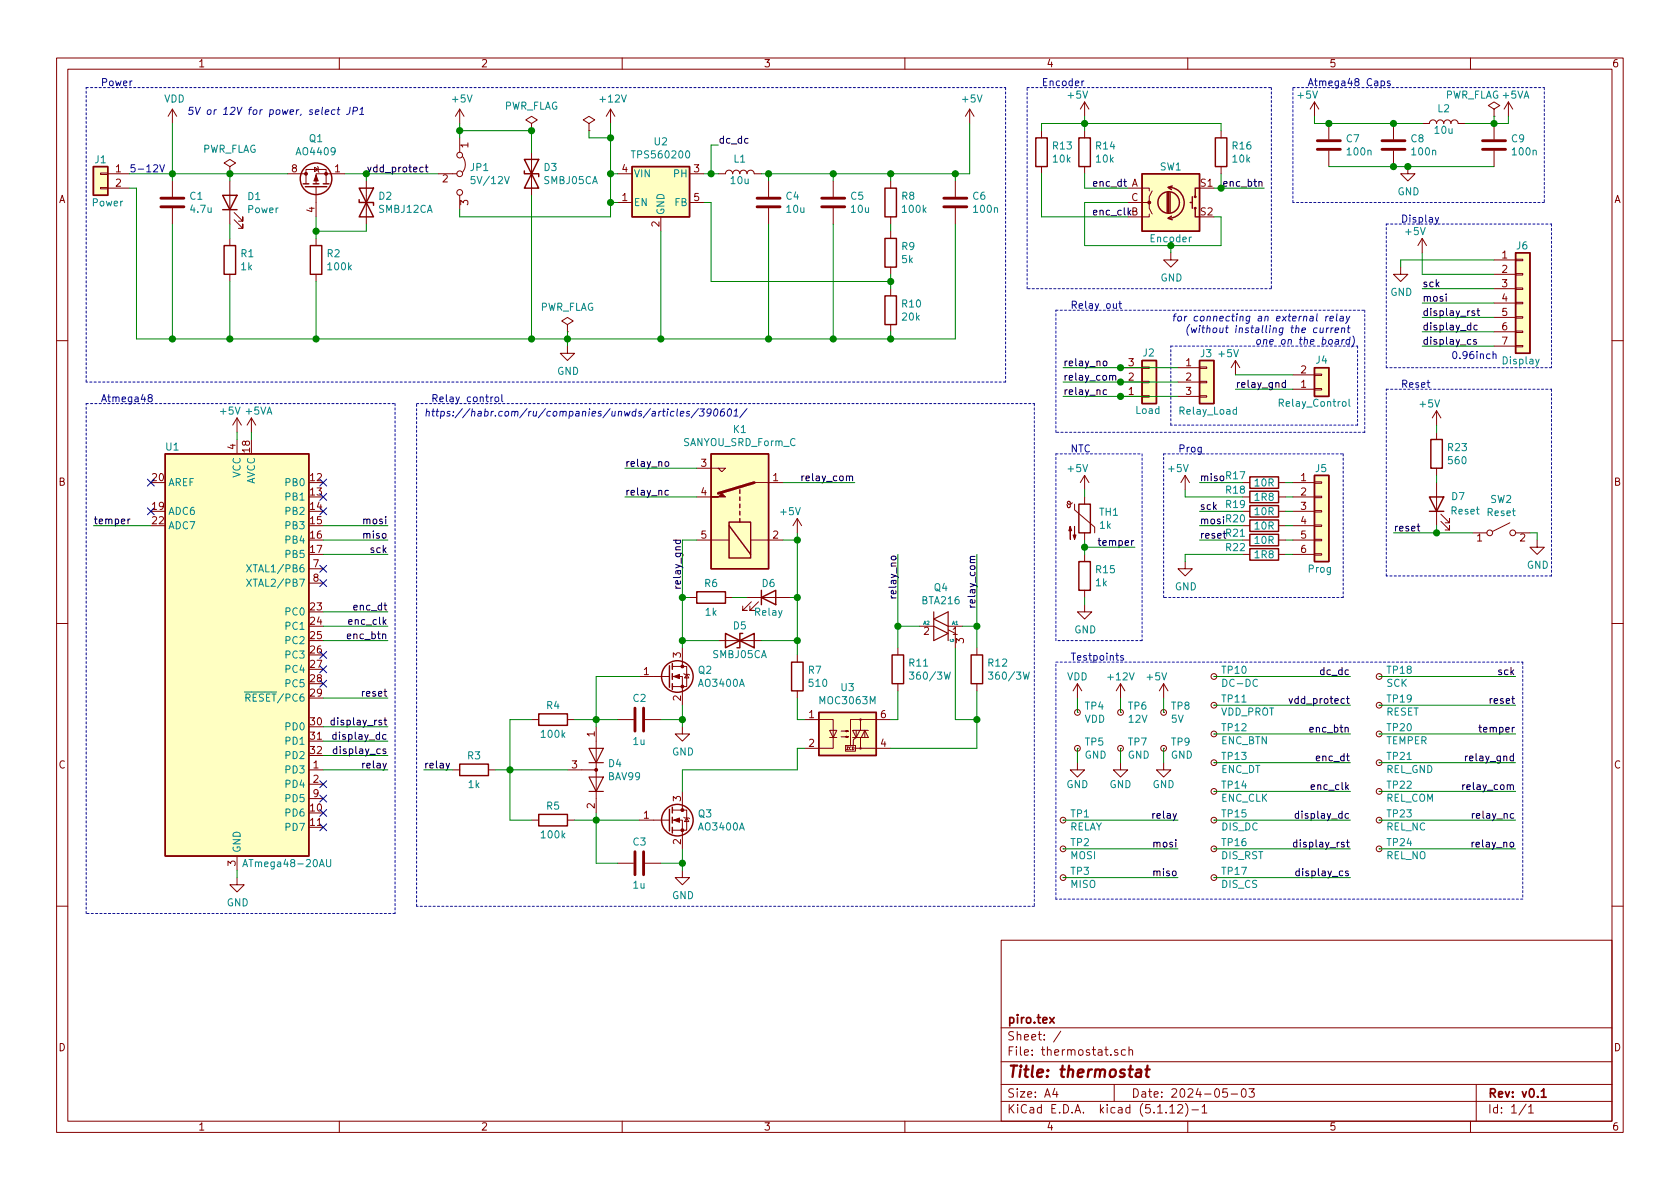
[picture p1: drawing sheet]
<svg xmlns="http://www.w3.org/2000/svg" width="297mm" height="210mm" viewBox="0 0 297 210" stroke-linecap="round" stroke-linejoin="round" font-family="sans-serif">
<g fill="none" stroke="#840000" stroke-width=".18">
<path d="M10 10.3h277v189.9h-277zM12 12.2h273v186.1h-273zM30.5 19.3l-.8 1.3M30.5 19.3v2.5M30.5 19.3l.7 1.3M60 10.3v1.9M81.3 19.3v2.5M81.3 19.3l-.8 1.3M81.3 19.3l.7 1.3M107.9 19.3l-.7 1.3M107.9 19.3v2.5M107.9 19.3l.8 1.3"/>
<path d="M110 10.3v1.9M160 10.3v1.9M171.4 19.3l-.7 1.3M171.4 19.3v2.5M171.4 19.3l.8 1.3M191.8 18v2.6M191.8 18l-.8 1.3M191.8 18l.7 1.3M210 10.3v1.9M232.4 18l-.8 1.3M232.4 18v2.6M232.4 18l.8 1.3"/>
<path d="M260 10.3v1.9M264.2 19.3l1-.6-1-.7-1.1 .7 1.1 .6v1.3M266.7 18l-.8 1.3M266.7 18v2.6M266.7 18l.8 1.3M17.8 33.1h1.2v.3h-1.2zM17.8 30.6h1.2v.3h-1.2zM19 33.3h3.9M19 30.7h3.9M30.5 32v2.8M30.5 36.8v2.8M40.6 29.5l1.1-.7-1.1-.6-1 .6 1 .7v1.2"/>
<path d="M40.6 30.7h.1M40.6 32v7.6M41.4 38.9l1.5 1.5v-.8v.8h-.7M41.4 37.6l1.5 1.5v-.8v.8h-.7M50.8 30.7h3.3M54.1 32.5v-2.5h3.6v2.5M55.6 29.6l.7 .4-.7 .3zM55.9 33v5.3M56.1 29.5l.2 .1v.7l.1 .2M61 30.7h-5.1v1.8M64.8 32v7.6M77.5 30.7h3.3"/>
<path d="M81.3 24.4v2.5M81.3 34.5v2.6M81.8 27.7a2.26 2.26 0 0 1 0 2.8M94 21.8l1-.6-1-.6-1 .6 1 .6v1.3M94 23.1h.1M94 26.9v7.6M104.1 21.8l1.1-.6-1.1-.6-1 .6 1 .6v1.3M104.1 23.1h.1M109.2 35.8h2.6M109.2 30.7h2.6M116.8 38.3v2.6M121.9 35.8h2.6"/>
<path d="M121.9 30.7h2.6M127 30.7h1.3a.63 .63 0 0 1 .6-.6 .63 .63 0 0 1 .6 .6 .63 .63 0 0 1 .7-.6 .63 .63 0 0 1 .6 .6 .63 .63 0 0 1 .6-.6 .63 .63 0 0 1 .7 .6 .63 .63 0 0 1 .6-.6 .63 .63 0 0 1 .6 .6h1.3M135.9 32v2.8M135.9 36.8v2.8M147.3 32v2.8M147.3 36.8v2.8M157.5 32v1.3M157.5 38.3v1.3M168.9 32v2.8M168.9 36.8v2.8M184.1 23.1v1.3M184.1 29.5v1.2"/>
<path d="M191.8 23.1v1.3M191.8 29.5v1.2M199.4 33.3h3.8v.5M199.4 35.8h3.8v1l.5 1M203.2 37.8v.5h-3.8M203.7 33.8l-.5 1v1h-.5M215.9 23.1v1.3M215.9 29.5v1.2M234.9 21.8v2.8M234.9 26.7v2.8M246.4 21.8v2.8M246.4 26.7v2.8"/>
<path d="M248.9 29.5v1.2h1.3l-1.3 1.3-1.3-1.3h1.3M251.5 21.8h1.2a.63 .63 0 0 1 .7-.6 .63 .63 0 0 1 .6 .6 .63 .63 0 0 1 .6-.6 .63 .63 0 0 1 .7 .6 .63 .63 0 0 1 .6-.6 .63 .63 0 0 1 .6 .6 .63 .63 0 0 1 .7-.6 .63 .63 0 0 1 .6 .6h1.3M264.2 20.6h.1M264.2 21.8v2.8M264.2 26.7v2.8M40.6 42.2v1.2M40.6 48.5v1.3M55.9 42.2v1.2M55.9 48.5v1.3M100.3 57.4l1-.6-1-.7-1 .7 1 .6v1.3M100.3 58.7h.1M157.5 40.9v1.3"/>
<path d="M157.5 47.2v1.3M157.5 51v1.3M157.5 57.4v1.3M207 44.7v1.3h1.3l-1.3 1.2-1.3-1.2h1.3M247.6 47.2v1.3h1.3l-1.3 1.3-1.2-1.3h1.2M251.5 42.2l-.8 1.2M251.5 42.2v2.5M251.5 42.2l.7 1.2M264.2 46h3.8M264.2 48.5h3.8M264.2 51h3.8M264.2 53.6h3.8"/>
<path d="M264.2 56.1h3.8M264.2 58.7h3.8M268 58.5h1.2v.3h-1.2zM268 56h1.2v.3h-1.2zM268 50.9h1.2v.3h-1.2zM268 48.4h1.2v.2h-1.2zM268 45.8h1.2v.3h-1.2zM268 53.5h1.2v.2h-1.2zM10 60.2h2M41.9 73.9v2.5M41.9 77.7v2.6M41.9 73.9l-.8 1.3"/>
<path d="M41.9 73.9l.8 1.3M44.4 73.9l-.7 1.3M44.4 73.9v2.5M44.4 73.9l.8 1.3M100.3 61.2v1.3h1.3l-1.3 1.2-1.2-1.2h1.2M198.1 70.1h3.8M198.1 67.6h3.8M198.1 65h3.8M201.9 64.9h1.3v.2h-1.3zM201.9 70h1.3v.2h-1.3zM201.9 67.4h1.3v.3h-1.3zM208.3 70.1h3.8"/>
<path d="M208.3 67.6h3.8M208.3 65h3.8M212.1 70h1.3v.2h-1.3zM212.1 64.9h1.3v.2h-1.3zM212.1 67.4h1.3v.3h-1.3zM218.4 63.7l-.7 1.3M218.4 63.7v2.6M218.4 63.7l.8 1.3M228.6 68.8h3.8M228.6 66.3h3.8M232.4 66.2h1.3v.2h-1.3zM232.4 68.7h1.3v.3h-1.3z"/>
<path d="M254 72.6l-.8 1.3M254 72.6v2.6M254 76.4v1.3M254 72.6l.8 1.3M264.2 61.2h3.8M268 61.1h1.2v.2h-1.2zM285 60.2h2M123.2 82.8h5.1l-.7 .6-.6-.6M123.2 95.5h5.7M123.2 87.9h2.5M132.7 95.5h5.7M133.3 85.3h5.1"/>
<path d="M141 91.7l-.8 1.3M141 91.7v2.5M141 91.7l.7 1.3M189.6 88.9l-.2 .2-.4 .1-.3-.2v-.2l.4-.2 .1 .2v.8l-.1 .2-.4-.1v-.3l-.1-.1M190 89.1v1.1l3.5 3v1M191.8 84.1v2.5M191.8 87.9v1.2M191.8 94.2v1.3M191.8 98v1.3M191.8 84.1l-.8 1.2M191.8 84.1l.7 1.2M209.5 99.3v1.3h1.3l-1.3 1.2-1.2-1.2h1.2"/>
<path d="M209.5 84.1l-.7 1.2M209.5 84.1v2.5M209.5 84.1l.8 1.2M219.7 95.5h1.3M219.7 85.3h1.3M219.7 87.9h1.3M219.7 90.4h1.3M219.7 93h1.3M219.7 98h1.3M226.1 95.5h1.2M226.1 85.3h1.2M226.1 87.9h1.2"/>
<path d="M226.1 90.4h1.2M226.1 93h1.2M226.1 98h1.2M228.6 95.5h3.8M228.6 85.3h3.8M228.6 87.9h3.8M228.6 90.4h3.8M228.6 93h3.8M228.6 98h3.8M232.4 95.4h1.3v.2h-1.3zM232.4 97.9h1.3v.3h-1.3zM232.4 92.8h1.3v.3h-1.3z"/>
<path d="M232.4 87.8h1.3v.2h-1.3zM232.4 85.2h1.3v.3h-1.3zM232.4 90.3h1.3v.2h-1.3zM254 82.8v1.3M254 85.3v7.7M254.8 92.2l1.5 1.5v-.7v.7h-.8M254.8 90.9l1.5 1.6v-.8v.8h-.8M260.3 94.2h2.6M267 92.5l-3.1 1.5M268 94.2h2.5M271.8 95.5v1.3h1.2l-1.2 1.2-1.3-1.2h1.3M10 110.3h2"/>
<path d="M54.6 100.6h2.5M54.6 103.1h2.5M113 119.6h5.4M118.9 119.6h1.7v5.1M118.9 117.9h2.5v3.5h-2.5M120.6 114.5v3.4M120.9 119.1l.1 .1h.8l.1 .2M121.4 119.2l.4 .7h-.8zM121.9 105.7h1.3M127 113.3h7.6M128.3 105.7h1.2M132.1 105.7h7.6"/>
<path d="M132.8 106.4l-1.5 1.5h.8h-.8v-.7M134.1 106.4l-1.5 1.5h.7h-.7v-.7M141 115.8v1.3M158.7 114.5v1.3M162.6 110.7h2.5M167.6 111.4l1.3 .6v2.5M167.6 110.7h2.6M172.7 114.5v1.3M191.8 106.9v1.3h1.2l-1.2 1.3-1.3-1.3h1.3M191.8 104.4v1.3M214.6 119.6h.1M243.8 119.6h.1"/>
<path d="M285 110.3h2M54.6 136.1h2.5M54.6 138.7h2.5M80 136.1h1.3M86.4 136.1h1.2M94 127.2h1.2M100.3 136.1h5.1M100.3 127.2h1.3M105.4 128.5v15.3M109.2 127.2h2.8M114 127.2h2.8M120.6 128.5v1.3h1.3l-1.3 1.3-1.2-1.3h1.2"/>
<path d="M120.6 139.9v3.4M141 122.2v1.2M142.2 127.2h5.1v5.1h-5.1M146.7 129.2h1.3l-.7 1.2zM146.7 130.4h1.3M148.7 130.3h1.3l-.4 .1v-.2l.4 .1M148.7 129.3h1.3l-.4 .1v-.2l.4 .1M149.5 131.8h1.8v1h-1.8zM150.7 130.4h2.8l-.6-1.2-.6 1.2M151.3 132.3h.8M151.4 129.2v1.2l-.5 .4v1M152 129.2l-.6 1.2-.7-1.2h2.8"/>
<path d="M152.1 130.4v1.9h5.4M152.1 127.2h-1.7v4.6M152.9 129.2v1.2M157.5 127.2h-5.4v2M158.7 120.9v1.3M172.7 120.9v1.3M190.5 132.3h.1M190.5 126h.1M190.5 134.9v1.2h1.3l-1.3 1.3-1.3-1.3h1.3M190.5 120.9l-.8 1.3M190.5 120.9v2.5M190.5 120.9l.8 1.3"/>
<path d="M198.1 132.3h.1M198.1 126h.1M198.1 134.9v1.2h1.3l-1.3 1.3-1.3-1.3h1.3M198.1 120.9l-.7 1.3M198.1 120.9v2.5M198.1 120.9l.8 1.3M205.7 132.3h.1M205.7 126h.1M205.7 134.9v1.2h1.3l-1.3 1.3-1.2-1.3h1.2M205.7 120.9l-.7 1.3M205.7 120.9v2.5M205.7 120.9l.8 1.3"/>
<path d="M214.6 139.9h.1M214.6 124.7h.1M214.6 134.9h.1M214.6 129.8h.1M243.8 124.7h.1M243.8 139.9h.1M243.8 129.8h.1M243.8 134.9h.1M41.9 155.2v1.3h1.3l-1.3 1.2-1.3-1.2h1.3M41.9 151.4v2.5M54.6 141.2h2.5M94 145h1.2"/>
<path d="M100.3 145h1.3M109.2 152.6h2.8M113 145h5.4M114 152.6h2.8M118.9 145h1.7v5.1M118.9 143.3h2.5v3.5h-2.5M120.6 153.9v1.3h1.3l-1.3 1.3-1.2-1.3h1.2M120.9 144.5l.1 .1h.8l.1 .2M121.4 144.6l.4 .7h-.8zM188 145h.1M188 150.1h.1M188 155.2h.1"/>
<path d="M214.6 155.2h.1M214.6 150.1h.1M214.6 145h.1M243.8 150.1h.1M243.8 145h.1M10 160.2h2M177 166.3h108v32h-108zM285 160.2h2M60 198.3v1.9M110 198.3v1.9M160 198.3v1.9M177 194.8h108"/>
<path d="M177 191.8h108M177 187.8h108M177 181.8h108M186.5 192.5l-.4 1h1M186.8 193v1M187.6 182.3l-1.3 2M197 191.8v3M197.6 185.7l-.3-.1-.2 .2v.2l.5 .2v.3h-.5M199 185.7l-.4-.1-.3 .3v.6l.3 .1 .4-.1M199.6 185.7l.2-.1 .4 .1 .1 .9M199.6 185.1v1.5M206.8 195.8l.5-.5v1.5"/>
<path d="M206.8 196.8h.9M208.3 195.5l.2-.2h.3l.2 .2 .1 .3-.9 1h.9M209.6 195.1a1.71 1.71 0 0 1 0 2.3M210 198.3v1.9M210.7 196.3h1.2M212.5 195.8l.5-.5v1.5M212.5 196.8h.9M217 192.5h-.7l-.1 .7 .2-.1 .5 .1 .1 .2v.5l-.2 .1-.6-.1M217.7 193.5h1.1M219.6 192.7l.4-.2a.94 .94 0 0 1 0 1.5 .82 .82 0 0 1-.4-1.3zM220.8 192.5h1l-.5 .6 .4 .1v.7l-.2 .1-.7-.1M260 198.3v1.9"/>
<path d="M261 191.8v6.5M269.8 195.2l-1.2 2M270.3 195.8l.4-.5v1.5M270.3 196.8h.8"/>
<circle cx="81.3" cy="34" r=".51"/>
<circle cx="81.3" cy="30.7" r=".51"/>
<circle cx="81.3" cy="27.4" r=".51"/>
<circle cx="263.4" cy="94.2" r=".51"/>
<circle cx="267.5" cy="94.2" r=".51"/>
<circle cx="214.6" cy="119.6" r=".51"/>
<circle cx="243.8" cy="119.6" r=".51"/>
<circle cx="152.1" cy="132.3" r=".13"/>
<circle cx="152.1" cy="127.2" r=".13"/>
<circle cx="190.5" cy="126" r=".51"/>
<circle cx="190.5" cy="132.3" r=".51"/>
<circle cx="198.1" cy="126" r=".51"/>
<circle cx="198.1" cy="132.3" r=".51"/>
<circle cx="205.7" cy="126" r=".51"/>
<circle cx="205.7" cy="132.3" r=".51"/>
<circle cx="214.6" cy="124.7" r=".51"/>
<circle cx="214.6" cy="129.8" r=".51"/>
<circle cx="214.6" cy="139.9" r=".51"/>
<circle cx="214.6" cy="134.9" r=".51"/>
<circle cx="243.8" cy="124.7" r=".51"/>
<circle cx="243.8" cy="134.9" r=".51"/>
<circle cx="243.8" cy="129.8" r=".51"/>
<circle cx="243.8" cy="139.9" r=".51"/>
<circle cx="188" cy="145" r=".51"/>
<circle cx="188" cy="150.1" r=".51"/>
<circle cx="188" cy="155.2" r=".51"/>
<circle cx="214.6" cy="150.1" r=".51"/>
<circle cx="214.6" cy="145" r=".51"/>
<circle cx="214.6" cy="155.2" r=".51"/>
<circle cx="243.8" cy="145" r=".51"/>
<circle cx="243.8" cy="150.1" r=".51"/>
</g>
<path d="M185.6 179.9l.8 1M186.4 179.9l-.8 1M272.5 193l.4-.5v1.5M272.5 194h.9" fill="none" stroke="#840000" stroke-width=".3"/>
<path d="M201 189.2h.7v1.2M201.8 189.6l-.7 .1a.4 .4 0 0 0-.3 .3 .4 .4 0 0 0 .2 .4l.7-.1M202.5 189.1h.8M202.9 188.4l-.2 1.8v.1l.4 .1" fill="none" stroke="#840000" stroke-width=".41"/>
<g fill="none" stroke="#840000" stroke-width=".51">
<path d="M28.4 36.6h4.1M28.4 35h4.1M133.9 36.6h4M133.9 35h4M145.3 36.6h4.1M145.3 35h4.1M166.9 36.6h4M166.9 35h4M232.9 26.4h4.1M232.9 24.9h4.1M244.3 26.4h4.1M244.3 24.9h4.1"/>
<path d="M262.1 26.4h4.1M262.1 24.9h4.1M133.3 85.3l-6.3 1.9M112.3 125.2v4.1M113.8 125.2v4.1M112.3 150.6v4.1M113.8 150.6v4.1"/>
</g>
<g fill="none" stroke="#840000" stroke-width=".25">
<path d="M16.5 29.5h2.5v5h-2.5zM39.4 34.5h2.5l-1.3 2.6zM39.4 37.1h2.5M53.6 32.5h1M54 33h3.8M55.4 32.5h1M57.1 32.5h1.1M63.5 35.3v.5h2.5v.5M63.5 33.3l2.5 5h-2.5l2.5-5zM92.7 30.2v.5h2.5v.5M92.7 28.2l2.5 5.1h-2.5l2.5-5.1zM111.8 29.5h10.1v8.8h-10.1z"/>
<path d="M156.5 33.3h2v5h-2zM183.1 24.4h2.1v5.1h-2.1zM190.8 24.4h2v5.1h-2zM201.9 30.7h10.2v10.2h-10.2zM206.4 34v3.6M206.6 33.1a2.74 2.74 0 0 1 2.8 2.8 2.74 2.74 0 0 1-2.8 2.7M206.6 34v3.6M206.9 34v3.6M207.1 38.2l-.6 .4 .8 .3M207.3 32.9l-.8 .2 .6 .4M210.4 35.8h.4M210.8 34.8v2"/>
<path d="M211.3 36.8v1.5h.8M212.1 33.3h-.8v1.5M214.9 24.4h2v5.1h-2zM39.6 43.4h2.1v5.1h-2.1zM54.9 43.4h2v5.1h-2zM156.5 52.3h2v5.1h-2zM156.5 42.2h2v5h-2zM268 44.7h2.5v17.8h-2.5zM201.9 63.7h2.6v7.7h-2.6zM212.1 63.7h2.5v7.7h-2.5zM232.4 65h2.5v5.1h-2.5zM253 77.7h2v5.1h-2z"/>
<path d="M29.2 80.3h25.4v71.1h-25.4zM125.7 80.3h10.2v20.3h-10.2zM128.9 92.3h3.8v6.4h-3.8zM128.9 93l3.8 5M130.8 86.6v.6M130.8 87.9v.6M130.8 89.1v.7M130.8 90.4v.7M130.8 91.7v.6M190.8 89.1h2v5.1h-2zM190.8 99.3h2v5.1h-2zM221 94.5h5.1v2h-5.1z"/>
<path d="M221 91.9h5.1v2.1h-5.1zM221 84.3h5.1v2.1h-5.1zM221 97h5.1v2.1h-5.1zM221 86.9h5.1v2h-5.1zM221 89.4h5.1v2h-5.1zM232.4 84.1h2.5v15.2h-2.5zM252.7 87.9h2.6l-1.3 2.5zM252.7 90.4h2.6M118.4 117.7v3.8M118.9 117.3v1.1M118.9 119.1v1M123.2 104.6h5.1v2.1h-5.1z"/>
<path d="M128.3 112l5 2.5v-2.5l-5 2.5zM131.3 112h-.5v2.5h-.5M134.6 105.7l2.6-1.3v2.5zM134.6 104.4v2.5M140 117.1h2v5.1h-2zM157.7 115.8h2.1v5.1h-2.1zM171.7 115.8h2v5.1h-2zM81.3 135.1h5.1v2.1h-5.1zM95.2 126.2h5.1v2.1h-5.1zM118.9 120.9v1M144.8 126h10.1v7.6h-10.1zM95.2 144h5.1v2h-5.1z"/>
<path d="M118.4 143.1v3.8M118.9 142.7v1.1M118.9 144.5v1M118.9 146.3v1"/>
<circle cx="55.9" cy="31.6" r="2.79"/>
<circle cx="206.6" cy="35.8" r="1.9"/>
<circle cx="211.3" cy="36.8" r=".13"/>
<circle cx="211.3" cy="34.8" r=".13"/>
<circle cx="119.8" cy="119.6" r="2.79"/>
<circle cx="119.8" cy="145" r="2.79"/>
</g>
<g fill="#840000" stroke="#840000" stroke-width=".18">
<path d="M189.2 93.1l.3 .7h-.5l.2-.7v2.3z"/>
<path d="M190 93.1v2.3l-.3-.8h.5l-.2 .8z"/>
<path d="M55.9 31l.4 1h-.8z"/>
<path d="M125.7 87.9h1.3l.6-.7 .7 .7z"/>
<path d="M119.1 145l1-.4v.8z"/>
<path d="M119.1 119.6l1-.4v.8z"/>
<circle cx="203.2" cy="35.8" r=".25"/>
<circle cx="57.7" cy="30.7" r=".25"/>
<circle cx="54.1" cy="30.7" r=".25"/>
<circle cx="120.6" cy="146.8" r=".25"/>
<circle cx="120.6" cy="143.3" r=".25"/>
<circle cx="120.6" cy="121.4" r=".25"/>
<circle cx="120.6" cy="117.9" r=".25"/>
<circle cx="105.4" cy="136.1" r=".25"/>
</g>
<g fill="#ffffc2" stroke="#ffffc2" stroke-width=".18">
<path d="M268 44.7h2.5v17.8h-2.5z"/>
<path d="M201.9 30.7h10.2v10.2h-10.2z"/>
<path d="M29.2 80.3h25.4v71.1h-25.4z"/>
<path d="M232.4 84.1h2.5v15.2h-2.5z"/>
<path d="M232.4 65h2.5v5.1h-2.5z"/>
<path d="M201.9 63.7h2.6v7.7h-2.6z"/>
<path d="M144.8 126h10.1v7.6h-10.1z"/>
<path d="M125.7 80.3h10.2v20.3h-10.2z"/>
<path d="M16.5 29.5h2.5v5h-2.5z"/>
<path d="M212.1 63.7h2.5v7.7h-2.5z"/>
<path d="M111.8 29.5h10.1v8.8h-10.1z"/>
</g>
<g fill="none" stroke="#008484" stroke-width=".18">
<path d="M238.5 70.6v1.1l.2 .2M43.6 99.9l.8 1.2M44.4 99.9l-.8 1.2M43.6 102.4l.8 1.3M44.4 102.4l-.8 1.3M160.8 118.8h.8l-.5 .5 .4 .2 .1 .4-.3 .2-.5-.1M174.8 118.8h.7l-.4 .5 .4 .2v.4l-.2 .2-.5-.1M43.2 122.4h1.2M43.5 123.4l.6-.1 .1-.1-.1-.3-.1-.2h-.5v1.3M43.8 123.4l.4 .6M42.9 153.3l.5-1.3 .4 1.3M43.1 152.9h.6"/>
<path d="M57.7 152v1l.3 .3 .3-.1 .2-.2v-1"/>
</g>
<path d="M165.1 108.2v5.1l2.5-1.3-2.5-1.3M167.6 110.7l-2.5-1.2 2.5-1.3v5.1M104.1 134.9h2.6M104.1 139.9h2.6M104.1 132.3h2.6l-1.3 2.6zM104.1 137.4h2.6l-1.3 2.5z" fill="none" stroke="#840000" stroke-width=".2"/>
<g fill="none" stroke="#0000c2" stroke-width=".18" stroke-dasharray=".4 .4">
<path d="M15.2 15.5h162.6M177.8 15.5v52.1M181.6 15.5h43.2M224.8 15.5v35.5M228.6 15.5h44.4M273 15.5v20.3M228.6 35.8v-20.3M245.1 39.6h29.2M273 35.8h-44.4M274.3 39.6v25.4M181.6 51v-35.5M186.7 54.9h54.6"/>
<path d="M224.8 51h-43.2M241.3 54.9v21.5M15.2 67.6v-52.1M15.2 71.4h54.6M69.8 71.4v90.1M73.7 71.4h109.2M177.8 67.6h-162.6M182.9 71.4v88.9M186.7 76.4v-21.5M207 61.2h33M207 75.2v-14M240 61.2v14"/>
<path d="M240 75.2h-33M241.3 76.4h-54.6M245.1 68.8h29.2M245.1 65v-25.4M274.3 68.8v33M274.3 65h-29.2M186.7 80.3h15.2M201.9 80.3v33M205.7 80.3h31.8M237.5 80.3v25.4M186.7 113.3v-33M186.7 117.1h82.5"/>
<path d="M201.9 113.3h-15.2M205.7 105.7v-25.4M237.5 105.7h-31.8M245.1 101.8v-33M269.2 117.1v41.9M274.3 101.8h-29.2M186.7 159v-41.9M269.2 159h-82.5M15.2 161.5v-90.1M69.8 161.5h-54.6M73.7 160.3v-88.9M182.9 160.3h-109.2"/>
</g>
<g fill="none" stroke="#008400" stroke-width=".18">
<path d="M22.9 33.3h1.2v26.6h144.8v-20.3M22.9 30.7h27.9M30.5 21.8v10.2M30.5 39.6v20.3M40.6 30.7v1.3M40.6 39.6v2.6M55.9 38.3v3.9M61 30.7h16.5M64.8 30.7v1.3M64.8 39.6v1.3h-8.9M81.3 23.1h12.7v3.8M81.3 21.8v2.6"/>
<path d="M94 34.5v25.4M104.1 23.1v1.3h3.8M107.9 30.7h1.3M107.9 21.8v16.5h-26.6v-1.2M107.9 35.8h1.3M124.5 30.7h2.5M124.5 35.8h1.2v14h31.8M127 25.6h-1.3v5.1M135.9 30.7v1.3M135.9 39.6v20.3M147.3 30.7v1.3M147.3 39.6v20.3"/>
<path d="M157.5 30.7v1.3M157.5 39.6v1.3M168.9 30.7v1.3M171.4 21.8v8.9h-36.8M184.1 30.7v7.6h15.3M184.1 23.1v-1.3h31.8v1.3M191.8 20.6v2.5M191.8 30.7v2.6h7.6M199.4 35.8h-7.6v7.6h24.1v-5.1h-1.3M214.6 33.3h8.9M215.9 30.7v2.6M232.4 20.6v1.2h19.1"/>
<path d="M234.9 29.5h29.3M264.2 20.6v1.2M266.7 20.6v1.2h-7.6M40.6 49.8v10.1M55.9 49.8v10.1M100.3 58.7v2.5M116.8 40.9v19M157.5 48.5v2.5M157.5 58.7v1.2M207 43.4v1.3M251.5 56.1h12.7M251.5 58.7h12.7"/>
<path d="M251.5 53.6h12.7M251.5 51h12.7M251.5 44.7v3.8h12.7M264.2 46h-16.6v1.2M41.9 76.4v1.3M44.4 76.4v1.3M188 70.1h20.3M188 67.6h20.3M188 65h20.3M218.4 68.8h10.2M218.4 66.3h10.2M251.5 61.2h12.7"/>
<path d="M254 75.2v1.2M16.5 93h10.2M57.1 98h11.5M57.1 95.5h11.5M57.1 93h11.5M110.5 87.9h12.7M110.5 82.8h12.7M123.2 95.5h-2.6v19M138.4 85.3h12.7M138.4 95.5h2.6M141 94.2v21.6M158.7 98v16.5"/>
<path d="M172.7 98v16.5M191.8 86.6v1.3M191.8 95.5v2.5M191.8 96.8h8.9M209.5 86.6v1.3h10.2M212.1 85.3h7.6M212.1 95.5h7.6M212.1 93h7.6M212.1 90.4h7.6M219.7 98h-10.2v1.3M227.3 87.9h1.3M227.3 85.3h1.3"/>
<path d="M227.3 98h1.3M227.3 95.5h1.3M227.3 93h1.3M227.3 90.4h1.3M246.4 94.2h13.9M254 84.1v1.2M254 93v1.2M270.5 94.2h1.3v1.3M57.1 110.7h11.5M57.1 108.2h11.5M57.1 113.3h11.5M113 119.6h-7.6v8.9"/>
<path d="M120.6 105.7h1.3M120.6 113.3h6.4M129.5 105.7h2.6M134.6 113.3h6.4M139.7 105.7h1.3M158.7 110.7h3.9M168.9 114.5v12.7h3.8M170.2 110.7h2.5M191.8 105.7v1.2M214.6 119.6h24.2M243.8 119.6h24.2M57.1 136.1h11.5"/>
<path d="M57.1 128.5h11.5M57.1 131.1h11.5M57.1 133.6h11.5M57.1 123.4h11.5M74.9 136.1h5.1M87.6 136.1h12.7M94 127.2h-3.8v17.8h3.8M101.6 127.2h7.6M116.8 127.2h3.8M120.6 124.7v3.8M141 123.4v3.8h1.2M142.2 132.3h-1.2v3.8h-20.4v3.8"/>
<path d="M158.7 122.2v5h-1.2M172.7 122.2v10.1h-15.2M190.5 123.4v2.6M190.5 132.3v2.6M198.1 123.4v2.6M198.1 132.3v2.6M205.7 123.4v2.6M205.7 132.3v2.6M214.6 139.9h24.2M214.6 134.9h24.2M214.6 129.8h24.2M214.6 124.7h24.2"/>
<path d="M243.8 139.9h24.2M243.8 134.9h24.2M243.8 129.8h24.2M243.8 124.7h24.2M41.9 153.9v1.3M101.6 145h11.4M105.4 143.8v8.8h3.8M116.8 152.6h3.8M120.6 150.1v3.8M188 155.2h20.3M188 150.1h20.3M188 145h20.3"/>
<path d="M214.6 155.2h24.2M214.6 150.1h24.2M214.6 145h24.2M243.8 150.1h24.2M243.8 145h24.2"/>
</g>
<g fill="none" stroke="#000" stroke-width=".18">
<path d="M74.8 29.6h-.4l-.2 .2 .1 .5h.5M75.2 29.6h.5M75.4 29.1v1.1l.3 .2M198.7 32.1h.5M198.9 31.7v1.1l.3 .1M255.7 52v.1M255.7 52.4v.9M260.7 55h-.3l-.2 .1 .1 .2 .4 .1v.3h-.5M261.1 55h.5M261.2 57.6l-.4-.1-.2 .2 .1 .6h.5M261.3 54.5v1.1l.3 .2M195.1 63.9l.4-.1 .2 .2v.5l-.1 .1-.3 .1-.2-.1z"/>
<path d="M195.7 69l-.4-.1-.3 .3 .1 .5h.6M196.2 66.5l.2-.1h.3v.8M196.7 66.6l.2-.2h.3l.1 .8M227.3 67.7h-.4l-.2 .2 .1 .5h.5M227.3 67.2v1.3M261 60.1l-.3-.1-.2 .2 .1 .2 .4 .1v.3h-.5M23 91.8h-.3l-.1 .2M117.7 81.7l.3-.1 .2 .2v.4l-.1 .2-.3 .1-.2-.2zM118.2 86.8l-.4-.1-.2 .2 .1 .6h.5M119 95.5h1.3M119.5 95.5v.4l.2 .2 .6-.1v-.5M141.8 84.2v.8"/>
<path d="M142.2 84.2l-.4 .2M194.2 95.6h.4M250.5 93.1h.5M250.7 92.6v1.1l.3 .2M171.6 107l.2 .4M171.6 107.4h.8M59.1 127.4l-.3-.1-.3 .3 .1 .5h.5M59.4 129.9h-.3l-.3 .2 .1 .6h.5M59.5 132.5l-.3-.1-.3 .3 .2 .5h.4M67.9 127.3h.5M68.1 126.9v1.1l.3 .2M79.5 135l-.5 1.1-.1 .1"/>
<path d="M227.9 123.5l.3 .9 .3-.9M238.1 123.5h.5M238.3 123.1v1.1l.3 .2M258.6 138.8v.8M259 138.8l-.4 .2M259.1 133.7v.8M259.5 133.7l-.4 .2M261.5 128.6h.5M229.3 149l-.4-.1-.2 .3 .1 .5h.5M229.6 143.9h-.4l-.2 .2 .1 .5h.5M229.7 154.1l-.3-.1-.3 .2 .1 .6h.5M238.1 148.9h.5"/>
<path d="M238.3 148.5v1.1l.3 .2"/>
</g>
<g fill="none" stroke="#0000c2" stroke-width=".18">
<path d="M59.3 19.5l-.4-.1-.3 .2 .1 .6h.5M59.6 19.4h.5M59.9 19l-.2 1.1 .3 .1M61.9 19l-.1 .9a.43 .43 0 0 1-.5 .3M62.4 19.6l.7-.1 .1-.4-.2-.1h-.5l-.1 1.2M63.7 19.3l.4-.3-.2 1.2M191.6 14.3l-.3 .2M244.2 14.4l.4-.1 .2 .2-.1 .6h-.5M245.8 14.4l-.3-.1-.2 .2 .1 .2 .4 .1v.3h-.5M28.2 29.1l.5 1.3 .4-1.3M63.6 20.2h.7M253.8 38.4l.3 .9"/>
<path d="M254.4 38.4l-.5 1.2-.1 .1M196.8 53.7l.1 .8h.3l.2-.1M197.4 53.7v.8M197.8 53.7h.5M198 53.3v1.1l.3 .1M207.4 55.9h.5M208 55.5l-.4 .2-.1 1.1M208.3 56.1l.2-.2 .4 .2v.4l-.2 .2-.3 .1-.1-.2zM209.5 55.9l-.1 .9M209.9 55.9l-.4 .3M210.4 57.4a1.46 1.46 0 0 0-.3 1.9M210.6 58l.2 .8 .3-.6 .2 .6 .3-.8"/>
<path d="M211.8 56l-.4-.1-.2 .3v.4l.1 .2 .4-.1M212.1 58l-.1 .8M212.1 57.6v.1M212.3 56.1l.2-.2 .4 .2v.4l-.2 .2-.3 .1-.2-.2zM212.5 58h.5M212.8 57.6l-.2 1 .3 .2M213.4 58.1l.2-.1h.3v.8M213.5 57.6l-.2 1.2M238.2 58h.5M238.5 57.6l-.2 1 .3 .2M238.7 55.9l-.8 1.3M26.4 70.3l-.2-.1v-.3l.5-.1 .2 .2-.1 .2-.5 .2-.1 .2v.3l.2 .1h.4l.1-.2v-.2l-.2-.3"/>
<path d="M87.1 70.2l-.3 .2M87.6 70.3l.3-.1 .3 .2-.1 .6h-.3l-.3-.2zM88.7 69.8v1.1l.2 .1M119.2 72.8h-.5l-.2 .5 .2 .3 .4-.1M119.8 72.3l-.1 1.1 .1 .2M120.3 73.1l.6-.1v-.2l-.4-.1-.2 .2v.6h.5M121.9 72.8l-.3-.1-.2 .2v.2l.4 .1v.3h-.5M123.5 72.3l-1.3 1.6M123.8 72.3h.8l-.5 .5 .3 .1 .1 .1-.2 .5-.5 .1-.2-.1M125.7 72.9l-.2 .2-.5-.1 .1-.6 .4-.1a.84 .84 0 0 1-.3 1.3h-.2M126.4 72.4l.2-.1a.68 .68 0 0 1 .3 .7 .68 .68 0 0 1-.5 .6l-.2-.1v-.4zM128.1 72.3l-.4 .1a1.04 1.04 0 0 0-.3 1.1h.5l.2-.5-.2-.2h-.2l-.3 .2"/>
<path d="M128.8 72.4l.2-.1a.68 .68 0 0 1 .3 .7 .68 .68 0 0 1-.5 .6l-.1-.1-.1-.4zM129.7 73.6h.8M129.8 72.7l.5-.4-.2 1.3M132.1 72.3l-1.3 1.6M222.3 60.2l.2-.2 .4 .2v.4l-.2 .2-.3 .1-.2-.1zM223.4 60.2l.2-.2 .4 .1-.1 .8M223.5 60l-.1 .9M224.5 60.4l.6-.1v-.2l-.4-.1-.2 .2v.6h.5M264 62.7l.2-.1h.3v.8M264 62.1v1.3M198.6 116l-.3-.1-.2 .2 .1 .2 .4 .1v.3h-.5"/>
</g>
<g fill="#008400" stroke="#008400" stroke-width=".25">
<circle cx="120.7" cy="113.3" r=".51"/>
<circle cx="90.2" cy="136.1" r=".51"/>
<circle cx="191.8" cy="21.8" r=".51"/>
<circle cx="30.5" cy="30.7" r=".51"/>
<circle cx="40.6" cy="30.7" r=".51"/>
<circle cx="141" cy="95.5" r=".51"/>
<circle cx="147.3" cy="59.9" r=".51"/>
<circle cx="55.9" cy="40.9" r=".51"/>
<circle cx="254" cy="94.2" r=".51"/>
<circle cx="141" cy="105.7" r=".51"/>
<circle cx="55.9" cy="59.9" r=".51"/>
<circle cx="215.9" cy="33.3" r=".51"/>
<circle cx="168.9" cy="30.7" r=".51"/>
<circle cx="141" cy="113.3" r=".51"/>
<circle cx="172.7" cy="110.7" r=".51"/>
<circle cx="157.5" cy="30.7" r=".51"/>
<circle cx="94" cy="23.1" r=".51"/>
<circle cx="158.8" cy="110.7" r=".51"/>
<circle cx="147.3" cy="30.7" r=".51"/>
<circle cx="108" cy="24.4" r=".51"/>
<circle cx="40.6" cy="59.9" r=".51"/>
<circle cx="172.7" cy="127.2" r=".51"/>
<circle cx="207" cy="43.4" r=".51"/>
<circle cx="105.4" cy="145" r=".51"/>
<circle cx="108" cy="30.7" r=".51"/>
<circle cx="135.9" cy="30.7" r=".51"/>
<circle cx="125.7" cy="30.7" r=".51"/>
<circle cx="105.4" cy="127.2" r=".51"/>
<circle cx="235" cy="21.8" r=".51"/>
<circle cx="100.3" cy="59.9" r=".51"/>
<circle cx="246.4" cy="21.8" r=".51"/>
<circle cx="264.2" cy="21.8" r=".51"/>
<circle cx="246.4" cy="29.5" r=".51"/>
<circle cx="248.9" cy="29.5" r=".51"/>
<circle cx="94" cy="59.9" r=".51"/>
<circle cx="120.7" cy="127.2" r=".51"/>
<circle cx="120.7" cy="152.6" r=".51"/>
<circle cx="120.7" cy="105.7" r=".51"/>
<circle cx="198.1" cy="65" r=".51"/>
<circle cx="108" cy="35.8" r=".51"/>
<circle cx="191.8" cy="96.8" r=".51"/>
<circle cx="198.1" cy="67.6" r=".51"/>
<circle cx="157.5" cy="49.8" r=".51"/>
<circle cx="30.5" cy="59.9" r=".51"/>
<circle cx="157.5" cy="59.9" r=".51"/>
<circle cx="198.1" cy="70.1" r=".51"/>
<circle cx="135.9" cy="59.9" r=".51"/>
<circle cx="116.8" cy="59.9" r=".51"/>
<circle cx="81.3" cy="23.1" r=".51"/>
</g>
<g fill="none" stroke="#000084" stroke-width=".18">
<path d="M26.1 84.7l1.2 1.2M26.1 89.8l1.2 1.2M27.3 84.7l-1.2 1.2M27.3 89.8l-1.2 1.2M56.5 84.7l1.3 1.2M56.5 87.3l1.3 1.2M56.5 89.8l1.3 1.2M56.5 100l1.3 1.2M57.8 84.7l-1.3 1.2M57.8 87.3l-1.3 1.2M57.8 89.8l-1.3 1.2M57.8 100l-1.3 1.2"/>
<path d="M56.5 117.7l1.3 1.3M56.5 102.5l1.3 1.2M56.5 115.2l1.3 1.2M57.8 117.7l-1.3 1.3M57.8 102.5l-1.3 1.2M57.8 115.2l-1.3 1.2M56.5 138.1l1.3 1.2M56.5 120.3l1.3 1.2M57.8 138.1l-1.3 1.2M57.8 120.3l-1.3 1.2M56.5 143.1l1.3 1.3M56.5 140.6l1.3 1.2"/>
<path d="M56.5 145.7l1.3 1.2M57.8 143.1l-1.3 1.3M57.8 140.6l-1.3 1.2M57.8 145.7l-1.3 1.2"/>
</g>
<text font-size="2.8" fill="#840000" x="178" y="190.5">Title: thermostat</text>
<g font-size="2.1" fill="#840000">
<text x="178" y="184">Sheet: /</text>
<text x="178" y="181">piro.tex</text>
<text x="178" y="186.7">File: thermostat.sch</text>
<text x="178" y="196.9">KiCad E.D.A. kicad (5.1.12)-1</text>
<text x="178" y="194.1">Size: A4</text>
<text x="200" y="194.1">Date: 2024-05-03</text>
<text x="263" y="194.1">Rev: v0.1</text>
<text x="263" y="196.9">Id: 1/1</text>
</g>
<g font-size="1.8" fill="#840000">
<text x="35" y="11.9">1</text>
<text x="85" y="11.9">2</text>
<text x="135" y="11.9">3</text>
<text x="185" y="11.9">4</text>
<text x="235" y="11.9">5</text>
<text x="285" y="11.9">6</text>
<text x="82.8" y="26.1" transform="rotate(-90 82.8 26.1)">1</text>
<text x="10.4" y="35.9">A</text>
<text x="20.5" y="30.5">1</text>
<text x="20.5" y="33">2</text>
<text x="51.6" y="30.5">8</text>
<text x="59.2" y="30.5">1</text>
<text x="78.3" y="32.3">2</text>
<text x="110" y="35.6">1</text>
<text x="110" y="30.5">4</text>
<text x="122.7" y="30.5">3</text>
<text x="122.7" y="35.6">5</text>
<text x="200" y="33">A</text>
<text x="200" y="35.6">C</text>
<text x="212.3" y="33">S1</text>
<text x="285.4" y="35.9">A</text>
<text x="55.6" y="37.6" transform="rotate(-90 55.6 37.6)">4</text>
<text x="82.8" y="36.3" transform="rotate(-90 82.8 36.3)">3</text>
<text x="116.6" y="40.1" transform="rotate(-90 116.6 40.1)">2</text>
<text x="212.3" y="38.1">S2</text>
<text x="265.6" y="45.7">1</text>
<text x="265.6" y="48.3">2</text>
<text x="265.6" y="50.8">3</text>
<text x="265.6" y="53.3">4</text>
<text x="265.6" y="55.9">5</text>
<text x="265.6" y="58.4">6</text>
<text x="199.5" y="64.8">3</text>
<text x="209.7" y="64.8">1</text>
<text x="265.6" y="61">7</text>
<text x="199.5" y="69.8">1</text>
<text x="199.5" y="67.3">2</text>
<text x="209.7" y="67.3">2</text>
<text x="209.7" y="69.8">3</text>
<text x="230" y="68.6">1</text>
<text x="230" y="66">2</text>
<text x="41.7" y="79.5" transform="rotate(-90 41.7 79.5)">4</text>
<text x="44.2" y="80" transform="rotate(-90 44.2 80)">18</text>
<text x="124" y="82.5">3</text>
<text x="10.4" y="85.9">B</text>
<text x="27" y="85.1">20</text>
<text x="54.9" y="85.1">12</text>
<text x="54.9" y="87.6">13</text>
<text x="124" y="87.6">4</text>
<text x="136.7" y="85.1">1</text>
<text x="230" y="85.1">1</text>
<text x="230" y="87.6">2</text>
<text x="285.4" y="85.9">B</text>
<text x="27" y="90.2">19</text>
<text x="27" y="92.7">22</text>
<text x="54.9" y="90.2">14</text>
<text x="54.9" y="92.7">15</text>
<text x="54.9" y="95.2">16</text>
<text x="124" y="95.2">5</text>
<text x="136.7" y="95.2">2</text>
<text x="230" y="90.2">3</text>
<text x="230" y="92.7">4</text>
<text x="230" y="95.2">5</text>
<text x="261.1" y="95.8">1</text>
<text x="268.8" y="95.8">2</text>
<text x="54.9" y="97.8">17</text>
<text x="55.4" y="100.3">7</text>
<text x="230" y="97.8">6</text>
<text x="54.9" y="107.9">23</text>
<text x="55.4" y="102.9">8</text>
<text x="54.9" y="110.5">24</text>
<text x="54.9" y="113">25</text>
<text x="163.3" y="112.3">2</text>
<text x="168.4" y="112.3">1</text>
<text x="170.4" y="113.8" transform="rotate(-90 170.4 113.8)">3</text>
<text x="54.9" y="115.6">26</text>
<text x="54.9" y="118.1">27</text>
<text x="113.8" y="119.4">1</text>
<text x="120.4" y="116.3" transform="rotate(-90 120.4 116.3)">3</text>
<text x="54.9" y="120.6">28</text>
<text x="54.9" y="123.2">29</text>
<text x="120.4" y="123.9" transform="rotate(-90 120.4 123.9)">2</text>
<text x="54.9" y="128.3">30</text>
<text x="54.9" y="130.8">31</text>
<text x="105.2" y="130.3" transform="rotate(-90 105.2 130.3)">1</text>
<text x="143" y="127">1</text>
<text x="155.7" y="127">6</text>
<text x="10.4" y="135.9">C</text>
<text x="54.9" y="133.3">32</text>
<text x="55.4" y="135.9">1</text>
<text x="101.1" y="135.9">3</text>
<text x="143" y="132.1">2</text>
<text x="155.7" y="132.1">4</text>
<text x="285.4" y="135.9">C</text>
<text x="54.9" y="143.5">10</text>
<text x="55.4" y="138.4">2</text>
<text x="55.4" y="141">9</text>
<text x="105.2" y="143" transform="rotate(-90 105.2 143)">2</text>
<text x="120.4" y="141.7" transform="rotate(-90 120.4 141.7)">3</text>
<text x="54.9" y="146">11</text>
<text x="113.8" y="144.8">1</text>
<text x="120.4" y="149.3" transform="rotate(-90 120.4 149.3)">2</text>
<text x="41.7" y="153.1" transform="rotate(-90 41.7 153.1)">3</text>
<text x="10.4" y="185.9">D</text>
<text x="285.4" y="185.9">D</text>
<text x="35" y="199.9">1</text>
<text x="85" y="199.9">2</text>
<text x="135" y="199.9">3</text>
<text x="185" y="199.9">4</text>
<text x="235" y="199.9">5</text>
<text x="285" y="199.9">6</text>
</g>
<g font-size="1.8" fill="#0000c2">
<text x="17.8" y="15.2">Power</text>
<text x="184.1" y="15.2">Encoder</text>
<text x="231.1" y="15.2">Atmega48 Caps</text>
<text x="33" y="20.3">5V or 12V for power, select JP1</text>
<text x="22.9" y="30.5">5-12V</text>
<text x="247.6" y="39.4">Display</text>
<text x="189.2" y="54.6">Relay out</text>
<text x="212.8" y="56.8">for connecting an external relay</text>
<text x="214.7" y="58.9">(without installing the current</text>
<text x="225.1" y="61">one on the board)</text>
<text x="256.5" y="63.5">0.96inch</text>
<text x="17.8" y="71.1">Atmega48</text>
<text x="76.2" y="71.1">Relay control</text>
<text x="247.6" y="68.6">Reset</text>
<text x="74.9" y="73.7">https://habr.com/ru/companies/unwds/articles/390601/</text>
<text x="189.2" y="80">NTC</text>
<text x="208.3" y="80">Prog</text>
<text x="189.2" y="116.8">Testpoints</text>
</g>
<g font-size="1.8" fill="#008484">
<text x="188.9" y="17.4">+5V</text>
<text x="229.5" y="17.4">+5V</text>
<text x="255.4" y="17.4">PWR_FLAG +5VA</text>
<text x="29" y="18.1">VDD</text>
<text x="80.1" y="18.1">+5V</text>
<text x="89" y="19.4">PWR_FLAG</text>
<text x="106.2" y="18.1">+12V</text>
<text x="170.2" y="18.1">+5V</text>
<text x="253.7" y="23.7">10u</text>
<text x="254.3" y="19.9">L2</text>
<text x="16.8" y="28.9">J1</text>
<text x="35.7" y="27">PWR_FLAG</text>
<text x="52.6" y="27.5">AO4409</text>
<text x="54.7" y="25.1">Q1</text>
<text x="112.2" y="28">TPS560200</text>
<text x="115.7" y="25.7">U2</text>
<text x="129.8" y="28.7">L1</text>
<text x="186.2" y="26.4">R13</text>
<text x="186.3" y="28.7">10k</text>
<text x="193.8" y="26.4">R14</text>
<text x="193.9" y="28.7">10k</text>
<text x="218" y="26.4">R16</text>
<text x="218" y="28.7">10k</text>
<text x="238.1" y="25.2">C7</text>
<text x="238.3" y="27.5">100n</text>
<text x="249.5" y="25.2">C8</text>
<text x="249.8" y="27.5">100n</text>
<text x="267.3" y="25.2">C9</text>
<text x="267.5" y="27.5">100n</text>
<text x="33.6" y="35.3">C1</text>
<text x="43.8" y="35.4">D1</text>
<text x="67" y="35.3">D2</text>
<text x="83.2" y="30.2">JP1</text>
<text x="83.7" y="32.6">5V/12V</text>
<text x="96.2" y="30.2">D3</text>
<text x="96.2" y="32.6">SMBJ05CA</text>
<text x="112" y="31.4">VIN</text>
<text x="119.2" y="31.4">PH</text>
<text x="129.3" y="32.6">10u</text>
<text x="139" y="35.3">C4</text>
<text x="150.4" y="35.3">C5</text>
<text x="159.5" y="35.3">R8</text>
<text x="172" y="35.3">C6</text>
<text x="205.1" y="30.1">SW1</text>
<text x="247.1" y="34.5">GND</text>
<text x="16.4" y="36.5">Power</text>
<text x="33.8" y="37.6">4.7u</text>
<text x="43.9" y="37.7">Power</text>
<text x="67" y="37.6">SMBJ12CA</text>
<text x="112" y="36.4">EN</text>
<text x="117.5" y="38.1" transform="rotate(-90 117.5 38.1)">GND</text>
<text x="119.3" y="36.4">FB</text>
<text x="139.1" y="37.6">10u</text>
<text x="150.6" y="37.6">10u</text>
<text x="159.7" y="37.6">100k</text>
<text x="172.3" y="37.6">100n</text>
<text x="248.6" y="41.6">+5V</text>
<text x="42.6" y="45.5">R1</text>
<text x="42.6" y="47.8">1k</text>
<text x="57.9" y="45.5">R2</text>
<text x="58.1" y="47.8">100k</text>
<text x="159.5" y="44.2">R9</text>
<text x="159.5" y="46.5">5k</text>
<text x="203.5" y="42.8">Encoder</text>
<text x="268.2" y="44.1">J6</text>
<text x="205.2" y="49.8">GND</text>
<text x="245.8" y="52.3">GND</text>
<text x="95.4" y="55">PWR_FLAG</text>
<text x="159.5" y="54.4">R10</text>
<text x="159.6" y="56.7">20k</text>
<text x="202.1" y="63">J2</text>
<text x="212.3" y="63.2">J3</text>
<text x="215.6" y="63.2">+5V</text>
<text x="232.7" y="64.3">J4</text>
<text x="265.8" y="64.4">Display</text>
<text x="98.5" y="66.3">GND</text>
<text x="226.4" y="71.9">Relay_Control</text>
<text x="39" y="73.3">+5V</text>
<text x="43.5" y="73.3">+5VA</text>
<text x="129.7" y="76.6">K1</text>
<text x="200.9" y="73.2">Load</text>
<text x="208.7" y="73.3">Relay_Load</text>
<text x="251.1" y="72.1">+5V</text>
<text x="29.4" y="79.7">U1</text>
<text x="120.9" y="78.9">SANYOU_SRD_Form_C</text>
<text x="188.9" y="83.5">+5V</text>
<text x="206.7" y="83.5">+5V</text>
<text x="232.6" y="83.5">J5</text>
<text x="256.1" y="79.8">R23</text>
<text x="256.2" y="82.1">560</text>
<text x="29.7" y="86">AREF</text>
<text x="42.5" y="84.5" transform="rotate(-90 42.5 84.5)">VCC</text>
<text x="45.1" y="85.8" transform="rotate(-90 45.1 85.8)">AVCC</text>
<text x="50.7" y="86">PB0</text>
<text x="50.7" y="88.5">PB1</text>
<text x="216.8" y="87.3">R18</text>
<text x="216.8" y="89.8">R19</text>
<text x="221.9" y="86">10R</text>
<text x="221.9" y="88.6">1R8</text>
<text x="256.7" y="88.4">D7</text>
<text x="263.5" y="88.9">SW2</text>
<text x="29.7" y="91.1">ADC6</text>
<text x="29.7" y="93.6">ADC7</text>
<text x="50.7" y="91.1">PB2</text>
<text x="50.7" y="93.6">PB3</text>
<text x="138.1" y="91.1">+5V</text>
<text x="194.4" y="91.2">TH1</text>
<text x="194.5" y="93.5">1k</text>
<text x="221.9" y="93.6">10R</text>
<text x="221.9" y="91.1">10R</text>
<text x="256.6" y="91">Reset</text>
<text x="263" y="91.3">Reset</text>
<text x="44.6" y="101.2">XTAL1/PB6</text>
<text x="50.7" y="96.1">PB4</text>
<text x="50.7" y="98.7">PB5</text>
<text x="193.8" y="101.4">R15</text>
<text x="216.8" y="97.5">R22</text>
<text x="221.9" y="96.2">10R</text>
<text x="221.9" y="98.7">1R8</text>
<text x="231.4" y="101.3">Prog</text>
<text x="270" y="100.6">GND</text>
<text x="44.6" y="103.8">XTAL2/PB7</text>
<text x="124.6" y="103.8">R6</text>
<text x="134.8" y="103.8">D6</text>
<text x="163.1" y="106.9">BTA216</text>
<text x="165.2" y="104.5">Q4</text>
<text x="193.8" y="103.7">1k</text>
<text x="207.7" y="104.4">GND</text>
<text x="50.7" y="108.8">PC0</text>
<text x="50.7" y="111.4">PC1</text>
<text x="50.7" y="113.9">PC2</text>
<text x="124.8" y="108.9">1k</text>
<text x="129.7" y="111.3">D5</text>
<text x="133.5" y="108.9">Relay</text>
<text x="189.9" y="112">GND</text>
<text x="50.7" y="116.5">PC3</text>
<text x="50.7" y="119">PC4</text>
<text x="123.5" y="119.1">Q2</text>
<text x="126.1" y="116.4">SMBJ05CA</text>
<text x="143" y="119.1">R7</text>
<text x="160.8" y="117.9">R11</text>
<text x="174.8" y="117.9">R12</text>
<text x="216.1" y="119.1">TP10</text>
<text x="245.3" y="119.1">TP18</text>
<text x="44.3" y="124.1">RESET/PC6</text>
<text x="50.7" y="121.5">PC5</text>
<text x="96.7" y="125.4">R4</text>
<text x="112" y="124.1">C2</text>
<text x="123.6" y="121.5">AO3400A</text>
<text x="143.2" y="121.5">510</text>
<text x="145.1" y="124.5">MOC3063M</text>
<text x="148.7" y="122.2">U3</text>
<text x="161.4" y="120.2">360/3W</text>
<text x="175.3" y="120.2">360/3W</text>
<text x="188.6" y="120.3">VDD</text>
<text x="191.9" y="125.5">TP4</text>
<text x="196" y="120.3">+12V</text>
<text x="199.5" y="125.5">TP6</text>
<text x="202.9" y="120.3">+5V</text>
<text x="207.1" y="125.5">TP8</text>
<text x="216.1" y="124.2">TP11</text>
<text x="216.4" y="121.5">DC-DC</text>
<text x="245.2" y="121.5">SCK</text>
<text x="245.3" y="124.2">TP19</text>
<text x="50.7" y="129.2">PD0</text>
<text x="50.7" y="131.7">PD1</text>
<text x="95.8" y="130.5">100k</text>
<text x="112" y="131.7">1u</text>
<text x="191.7" y="127.8">VDD</text>
<text x="191.9" y="131.8">TP5</text>
<text x="199.5" y="131.8">TP7</text>
<text x="199.6" y="127.8">12V</text>
<text x="207.1" y="127.8">5V</text>
<text x="207.1" y="131.8">TP9</text>
<text x="215.8" y="126.5">VDD_PROT</text>
<text x="215.9" y="131.6">ENC_BTN</text>
<text x="216.1" y="129.3">TP12</text>
<text x="245.1" y="126.5">RESET</text>
<text x="245.1" y="131.6">TEMPER</text>
<text x="245.3" y="129.3">TP20</text>
<text x="50.7" y="136.8">PD3</text>
<text x="50.7" y="134.2">PD2</text>
<text x="82.7" y="134.3">R3</text>
<text x="107.6" y="138">BAV99</text>
<text x="107.6" y="135.7">D4</text>
<text x="118.8" y="133.6">GND</text>
<text x="191.8" y="134.2">GND</text>
<text x="199.4" y="134.2">GND</text>
<text x="207" y="134.2">GND</text>
<text x="215.9" y="136.7">ENC_DT</text>
<text x="216.1" y="134.4">TP13</text>
<text x="245.1" y="136.7">REL_GND</text>
<text x="245.3" y="134.4">TP21</text>
<text x="50.7" y="139.3">PD4</text>
<text x="50.7" y="141.9">PD5</text>
<text x="82.9" y="139.4">1k</text>
<text x="96.7" y="143.2">R5</text>
<text x="188.5" y="139.4">GND</text>
<text x="196.2" y="139.4">GND</text>
<text x="203.8" y="139.4">GND</text>
<text x="215.9" y="141.8">ENC_CLK</text>
<text x="216.1" y="139.5">TP14</text>
<text x="245" y="141.8">REL_COM</text>
<text x="245.3" y="139.5">TP22</text>
<text x="50.7" y="144.4">PD6</text>
<text x="50.7" y="146.9">PD7</text>
<text x="95.8" y="148.3">100k</text>
<text x="112" y="149.5">C3</text>
<text x="123.5" y="144.5">Q3</text>
<text x="123.6" y="146.9">AO3400A</text>
<text x="189.1" y="146.9">RELAY</text>
<text x="189.4" y="144.5">TP1</text>
<text x="189.4" y="149.6">TP2</text>
<text x="216" y="146.9">DIS_DC</text>
<text x="216.1" y="149.6">TP16</text>
<text x="216.1" y="144.5">TP15</text>
<text x="245.1" y="146.9">REL_NC</text>
<text x="245.3" y="149.6">TP24</text>
<text x="245.3" y="144.5">TP23</text>
<text x="42.5" y="150.9" transform="rotate(-90 42.5 150.9)">GND</text>
<text x="43.8" y="153.3">ATmega48-20AU</text>
<text x="189.3" y="151.9">MOSI</text>
<text x="189.4" y="154.7">TP3</text>
<text x="215.9" y="151.9">DIS_RST</text>
<text x="216.1" y="154.7">TP17</text>
<text x="245.1" y="151.9">REL_NO</text>
<text x="40.1" y="160.3">GND</text>
<text x="112" y="157.1">1u</text>
<text x="118.8" y="159">GND</text>
<text x="189.3" y="157">MISO</text>
<text x="216" y="157">DIS_CS</text>
</g>
<g font-size="1.8">
<text x="127" y="25.4">dc_dc</text>
<text x="193" y="33">enc_dt</text>
<text x="216.7" y="33">enc_btn</text>
<text x="193" y="38.1">enc_clk B</text>
<text x="251.5" y="53.3">mosi</text>
<text x="251.5" y="50.8">sck</text>
<text x="251.5" y="58.4">display_dc</text>
<text x="251.5" y="55.9">display_rst</text>
<text x="188" y="64.8">relay_no</text>
<text x="251.5" y="61">display_cs</text>
<text x="188" y="69.8">relay_nc</text>
<text x="188" y="67.3">relay_com</text>
<text x="218.4" y="68.6">relay_gnd</text>
<text x="110.5" y="82.5">relay_no</text>
<text x="110.5" y="87.6">relay_nc</text>
<text x="142.4" y="85.1">relay_com</text>
<text x="212.1" y="85.1">miso R17</text>
<text x="16.5" y="92.7">temper</text>
<text x="64.4" y="92.7">mosi</text>
<text x="64.4" y="95.2">miso</text>
<text x="212.1" y="95.2">reset R21</text>
<text x="212.1" y="90.2">sck</text>
<text x="212.1" y="92.7">mosi R20</text>
<text x="246.4" y="94">reset</text>
<text x="65.6" y="97.8">sck</text>
<text x="194.8" y="96.5">temper</text>
<text x="62.9" y="107.9">enc_dt</text>
<text x="120.4" y="104.4" transform="rotate(-90 120.4 104.4)">relay_gnd</text>
<text x="158.5" y="105.3" transform="rotate(-90 158.5 105.3)">relay_no</text>
<text x="172.5" y="106.8" transform="rotate(-90 172.5 106.8)">relay_com</text>
<text x="61.8" y="113">enc_btn</text>
<text x="62.1" y="110.5">enc_clk</text>
<text x="233.7" y="119.4">dc_dc</text>
<text x="265" y="119.4">sck</text>
<text x="64.4" y="123.2">reset</text>
<text x="228.6" y="124.5">vdd_protect</text>
<text x="263.8" y="124.5">reset</text>
<text x="59.2" y="128.3">display_rst</text>
<text x="59.4" y="130.8">display_dc</text>
<text x="232" y="129.5">enc_btn</text>
<text x="262.1" y="129.5">temper</text>
<text x="59.5" y="133.3">display_cs</text>
<text x="64.4" y="135.9">relay</text>
<text x="74.9" y="135.9">relay</text>
<text x="233.1" y="134.6">enc_dt</text>
<text x="259.6" y="134.6">relay_gnd</text>
<text x="232.3" y="139.7">enc_clk</text>
<text x="259.2" y="139.7">relay_com</text>
<text x="204.1" y="149.9">mosi</text>
<text x="204.1" y="144.8">relay</text>
<text x="229.4" y="149.9">display_rst</text>
<text x="229.6" y="144.8">display_dc</text>
<text x="260.7" y="149.9">relay_no</text>
<text x="260.8" y="144.8">relay_nc</text>
<text x="204.1" y="154.9">miso</text>
<text x="229.7" y="154.9">display_cs</text>
</g>
<text font-size="1.8" fill="#008400" x="64.8" y="30.5">vdd_protect</text>
<g font-size=".9" fill="#008484">
<text x="163.3" y="110.5">A2</text>
<text x="168.4" y="110.5">A1</text>
<text x="168.7" y="113.6" transform="rotate(-90 168.7 113.6)">G</text>
</g>
<text font-size=".7" fill="#840000" x="149.7" y="132.6">ZCD</text>
</svg>
